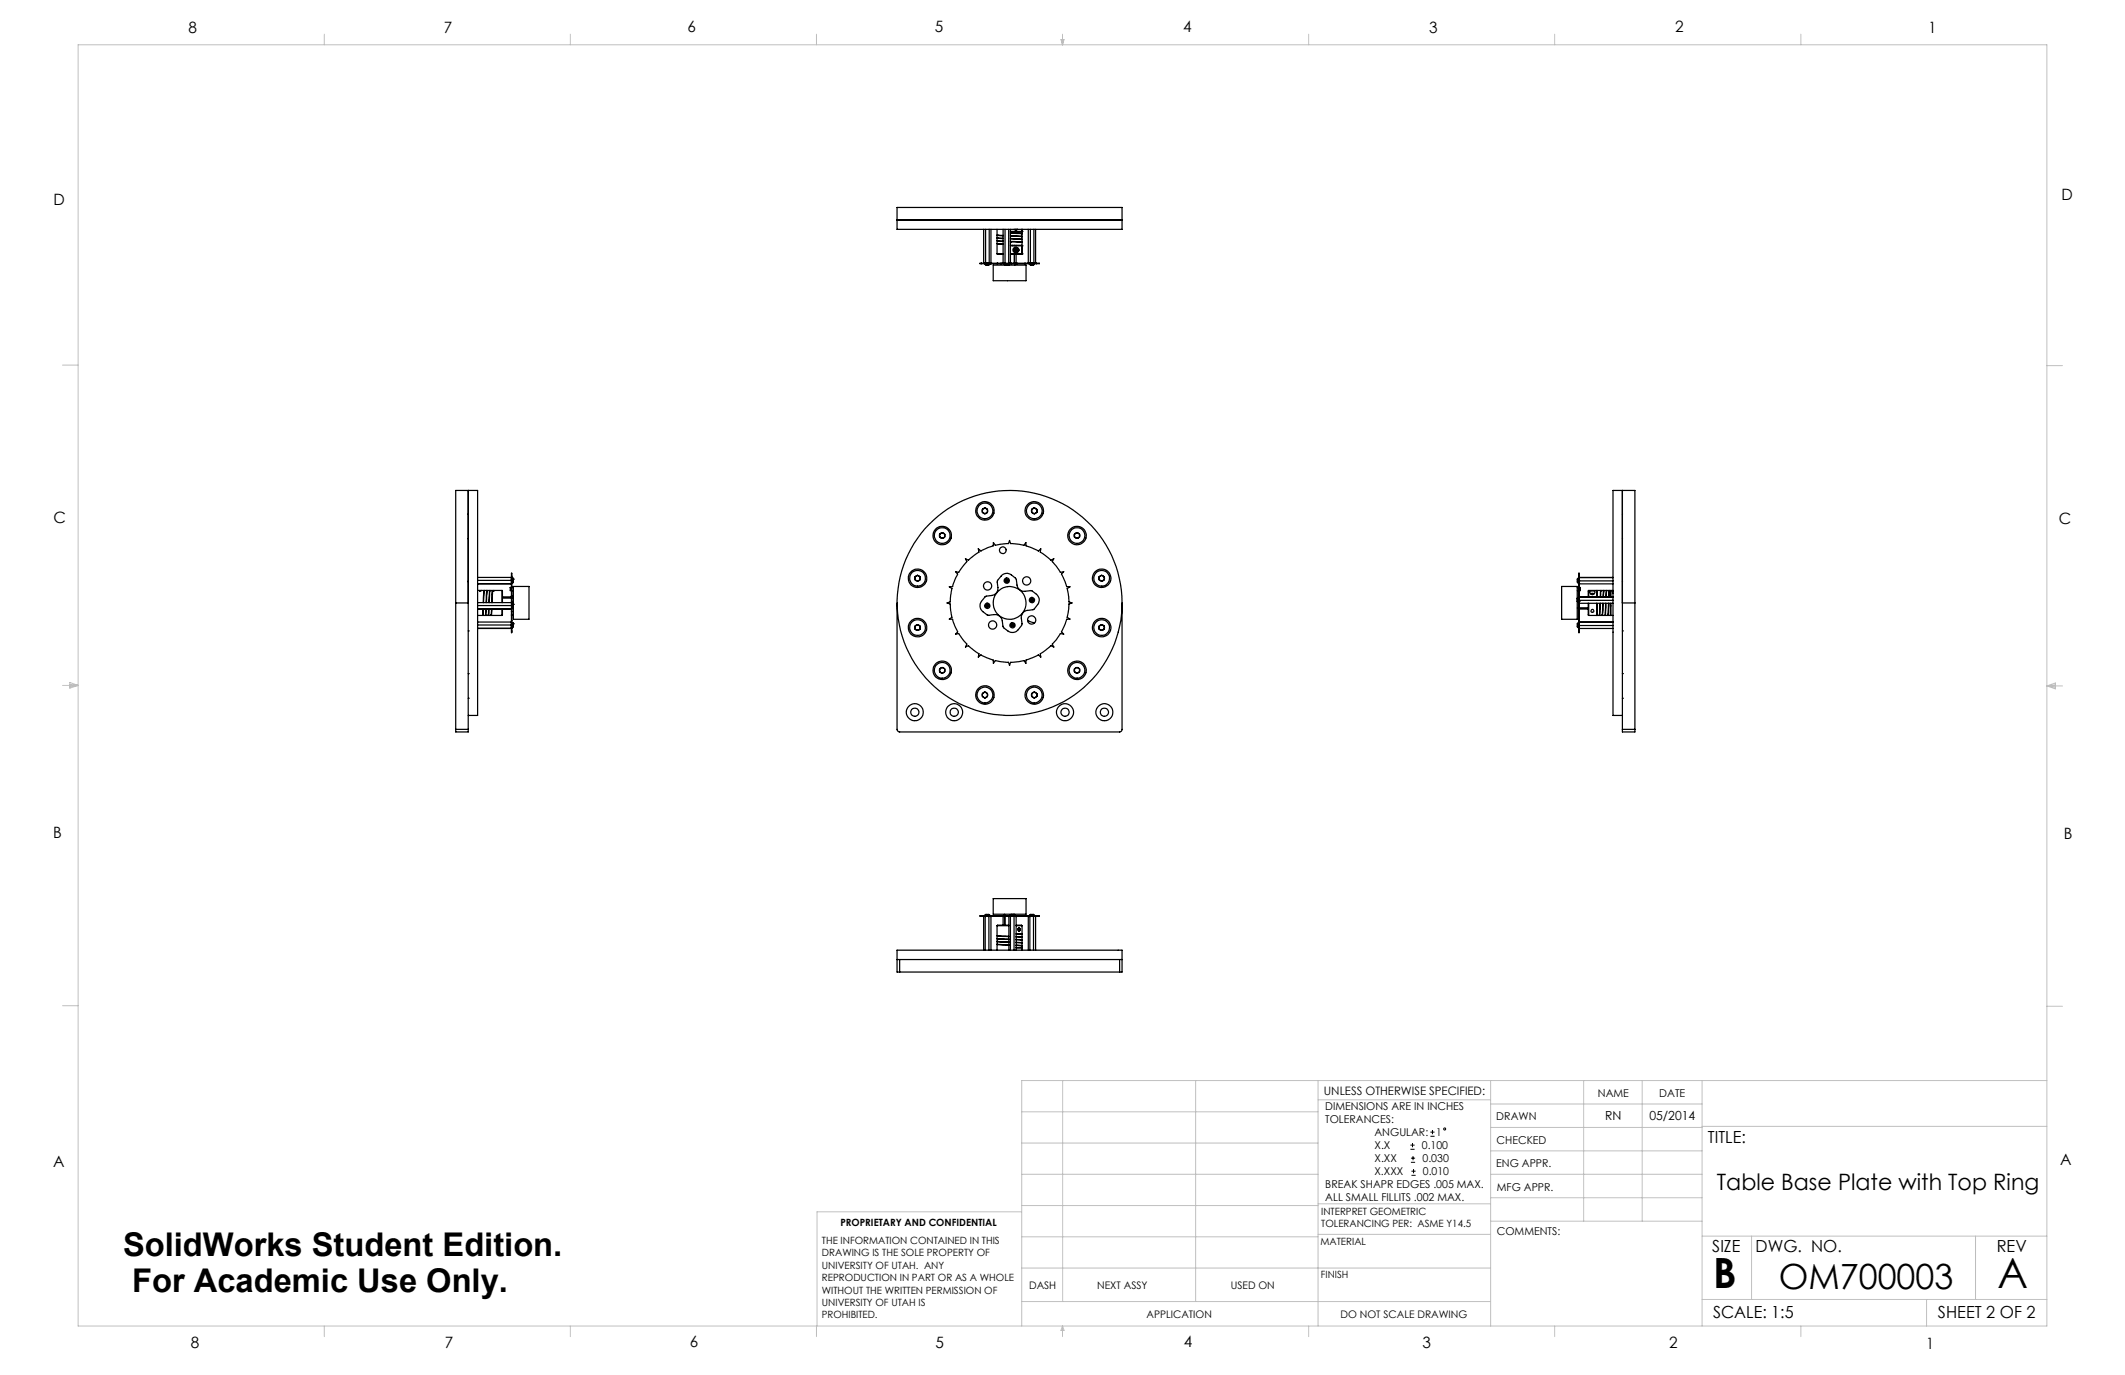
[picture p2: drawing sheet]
<svg xmlns="http://www.w3.org/2000/svg" width="432mm" height="279mm" viewBox="0 0 432 279" stroke-linecap="round" stroke-linejoin="round" font-family="sans-serif">
<g fill="none" stroke="#000" stroke-width=".2">
<path d="M286.6 233.5h.8M286.6 232.7h.8M286.7 236.2h.8M286.7 235.3h.8M286.8 238.8h.9M286.8 238h.9M287 232.3v.8M287.1 234.9v.9M287.2 237.6v.8M290.7 230.9h.8M290.7 230h.8M291.1 229.6v.9"/>
<circle cx="293.5" cy="229.4" r=".21"/>
</g>
<g fill="none" stroke="#c0c0c0" stroke-width=".2">
<path d="M15.9 9.1h400v260.4h-400zM65.9 6.9v2.2M115.9 6.9v2.2M165.9 6.9v2.2M215.6 8h.6l-.3 1.1zM215.7 8l.2 1.1M215.9 6.9v2.2M216 8l-.1 1.1M265.9 6.9v2.2M315.9 6.9v2.2M365.9 6.9v2.2M12.7 74.2h3.2"/>
<path d="M415.9 74.3h3.2M12.7 139.3h3.2M14.2 139.1l1.7 .2M14.2 138.7l1.7 .6-1.7 .5zM15.9 139.3l-1.7 .3M415.9 139.4h3.2M415.9 139.4l1.8-.6v1.2zM415.9 139.4l1.8 .3M417.7 139.2l-1.8 .2M12.7 204.4h3.2M215.9 219.6v44.9M243 219.6v44.9"/>
<path d="M267.8 219.6v49.9M302.9 219.6v49.9M321.8 219.6v28.5M333.7 219.6v28.5M345.9 219.6v49.9M415.9 204.5h3.2M415.9 219.6h-208.3v49.9M207.6 238.6h60.2M207.6 232.3h60.2M207.6 225.9h60.2M267.8 223.5h35.1M302.9 233.9h43"/>
<path d="M302.9 229.1h43M302.9 224.3h43M302.9 238.6h43M345.9 228.9h70M207.6 257.7h95.3M207.6 251.3h60.2M207.6 245h60.2M207.6 246.2h-41.6v23.3M267.8 250.8h35.1M267.8 244.6h35.1M302.9 248.1h43M302.9 243.4h43"/>
<path d="M345.9 251.2h70M355.9 251.2v12.9M401.4 251.2v12.9M65.9 269.5v2.1M115.9 269.5v2.1M165.9 269.5v2.1M207.6 264.5h95.3M215.9 269.5v2.1M215.9 269.5l.3 .8h-.6zM265.9 269.5v2.1M315.9 269.5v2.1M345.9 264.1h70"/>
<path d="M365.9 269.5v2.1M391.5 264.1v5.4"/>
</g>
<g fill="none" stroke="#000" stroke-width=".25">
<path d="M182.3 42.2h45.7v4.4h-45.7zM182.3 44.7h45.7zM199.4 53.5h-.3l.3 .1M199.4 53.6h.7M199.4 53.5h.7M199.4 53.5v.1M199.9 53.4h.4M199.9 53.4h.1M199.9 46.6v6.8M199.9 53.4l.1 .1M200.1 53.7a.81 .81 0 0 0 1.1 0M200.1 53.7h1.1"/>
<path d="M200.1 53.6v.1M200.1 53.6h.3M200.1 53.5h.3M200.1 53.5v.1M200.3 53.4h.7M200.3 46.6v6.8M200.4 53.6h1.1M200.4 53.5h1.1M200.4 53.5v.1M201 46.6v6.8M201.2 53.6v.1M201.3 53.4v.1"/>
<path d="M201.4 46.6v6.8h-.4M201.5 53.6h1.1M201.5 53.5h1.1M201.5 53.5v.1M201.8 53.9h6.7v3.1h-6.7zM202.6 51.6h1.2M202.6 51.6l1.2 .1M202.6 46.6v1.7M202.6 48.4v.5M202.6 49v.5M202.6 49.6v2M202.6 48.9l1.2 .1"/>
<path d="M202.6 49.5l1.2 .1M202.6 48.3l1.2 .1M202.6 47.8h1.2M202.6 53.6h.1M202.6 53.5h.1M202.6 53.5v.1M202.7 53.6h.7M202.7 53.5h.7M202.7 53.5v.1M202.8 48.4h-.2l1.2 .1M202.8 47.8h-.2l1.2 .1M202.8 48.9l-.2 .1 1.2 .1"/>
<path d="M202.8 49.5l-.2 .1h1.2M203.4 53.6h2.1M203.4 53.5h2.1M203.4 53.5v.1M203.8 46.6v6.8M203.8 53.4h.1M203.9 53.4v.1M204 53.7h1.1a.8 .8 0 0 1-1.1 0zM204 53.6v.1M204.1 53.8v.1M204.2 46.6v6.8M204.5 53.9h.1"/>
<path d="M205 46.6v6.8M205.1 53.6v.3M205.3 48.5l2.4 .1h-.2M205.3 49.1l2.4 .1h-.2M205.3 47.9l2.4 .1-.2 .1M205.3 47.3l2.4 .2h-.2M205.3 48l2.3 .1 .1 .5M205.3 47.4l2.4 .1v.5M205.3 48.5l2.4 .2v1.1h-2.4M205.3 47h2.3M205.3 47.1h2.4v.3M205.3 50h2.3"/>
<path d="M205.3 51.6h2.3M205.3 51.7h2.2M205.3 46.6v6.8l-.1 .1M205.4 47v.1M205.5 53.5v.1M205.5 53.6h.8M205.5 53.5h.8M205.6 49.1h-.3l2.4 .1M205.8 49.8v.2M206.1 46.6l.3 .1 .4-.1h-.6M206.1 47v.1M206.1 49.8v.2"/>
<path d="M206.1 51.7v1.8M206.1 53.4h.4M206.2 53.7h.1M206.2 53.6v.3M206.2 50.7v.2M206.2 50.9l.3 .2M206.2 50.9h.1M206.2 50.7h.1M206.3 53.7l-.1 .1M206.3 50.7v.2M206.3 53.6v.1M206.3 50.9l.2 .2"/>
<path d="M206.3 46.6h.3M206.3 53.6h.2M206.3 53.5h.4M206.3 53.5v.1M206.4 51.3h.1M206.4 46.7h.1M206.4 53.4v.1M206.5 50.5l.2 .2M206.5 50.5l-.3 .2M206.5 50.3h-.1M206.5 47v.1M206.5 49.8v.2"/>
<path d="M206.5 51.7v1.9M206.5 50.5l-.2 .2M206.5 53.6h.2M206.7 53.6h1.6M206.7 53.5h1.6M206.7 53.5v.1M206.7 50.9l-.2 .2M206.7 50.7v.2M207.5 51.7h.1M207.6 51.7h.1M207.6 46.6v.4M207.6 50v1.6"/>
<path d="M207.7 47h.1M207.7 51.6h.1M207.7 50h.1M207.7 51.6l-.2 .1M208.3 53.5h1.4M208.3 53.6h1.1M208.3 53.5v.1M209 53.4l.7 .1M209 53.4l.1 .1M209 46.6v6.8M209.2 53.7a.77 .77 0 0 0 1 0M209.2 53.7h1"/>
<path d="M209.2 53.6v.1M209.4 46.6v7M209.4 53.6h.3M209.7 53.6h.9M209.7 53.5h.9M209.7 53.5v.1M210.1 53.4l-.4 .1M210.1 46.6v6.8M210.1 53.4h.3M210.2 53.6v.1M210.4 53.4l-.1 .1M210.4 46.6v6.8"/>
<path d="M210.6 53.5h.6v.1h-.6M210.6 53.5v.1M95.1 99.7v22.8zM329.7 99.7v22.8zM95.1 104.5h.1M95.1 109.5h.1M95.1 118.1v.1M97 120h.5v.1l1.4-.1M97 117.3h6.9M97 117.9h7M97.8 120h.1M98.4 120l-.2 2.4"/>
<path d="M98.9 120l.1 .2M98.9 120h.1M99.5 120h-.5l-.2 2.4M102 120h-1.6v.1l-.8-.1-.2 2.4M102 120v2.4M102 120l.1 2.4M103.7 119.4h.1M103.7 119.4v.6h.2M103.7 119.4h.6M103.9 117.3v1M103.9 117.3h.1M103.9 118.3v.3h-6.9"/>
<path d="M103.9 118.3v2.7M103.9 117.1v1.2M103.9 117.1v-.6l.1 .6M103.9 118.3h.1M103.9 117.1h.1M104 118.3v2.7M104 117.9v.4M104 117.4h.1M104 118.5h.1M104 117.1v.8M104.1 117.4l.2 .3M104.1 117.4h.1"/>
<path d="M104.1 117.4v1.1M104.3 117.7v.6l-.2 .2M104.3 119.2h3.2v6.6h-3.2zM104.3 117.7h.1M185.9 117.8l.5 .3M185.9 117.2v.6M186.4 116.9l.5 .3M186.4 116.9l-.5 .3M186.9 117.8l-.5 .3M186.9 117.2v.6M191 109.1l.5 .3M191 108.5v.6"/>
<path d="M191.5 108.2l.4 .3M191.5 108.2l-.5 .3M191.9 109.1l-.4 .3M191.9 108.5v.6M196.2 113.5l.6 .3 2.1-1.6-.1-.7 .5 .5 2.5-1.1 .1-.7 .3 .6 2.7-.3 .2-.7 .3 .7 2.7 .3 .4-.6v.7l2.5 1.1 .5-.5-.1 .7 2.1 1.6 .6-.3-.3 .6 1.7 2.2 .6-.1-.4 .5 1 2.5h.7l-.5 .4 .3 2.7 .6 .2-.6 .2-.3 2.7 .5 .4h-.7l-1 2.6 .4 .5-.6-.2-1 1.4-.7 .8 .3 .6-.6-.3-2.1 1.7 .1 .6-.5-.4-2.5 1v.7l-.4-.6-2.7 .4-.3 .6-.2-.6-2.7-.4-.3 .6-.1-.7-2.5-1-.5 .4 .1-.6-2.1-1.7-.6 .3 .3-.6-1.7-2.2-.6 .2 .4-.5-1-2.6h-.7l.5-.4-.3-2.7-.7-.2 .7-.2 .3-2.7-.5-.4h.7l1-2.5-.4-.5 .6 .1 1.7-2.2zM199.6 104.1l.5 .3M199.6 103.5v.6M200.1 103.2l-.5 .3M200.1 103.2l.5 .3M200.6 104.1l-.5 .3M200.6 103.5l.1 .3-.1 .3M200.6 103.5v.6"/>
<path d="M203.6 116.9l1.1-.4a2.93 2.93 0 0 1 1.6 1l.2 .3a2.72 2.72 0 0 0 .5 1.9l.5 .3a2.75 2.75 0 0 0 1.9 0l.3 .1a2.45 2.45 0 0 1 1.5 1.6v.3a2.53 2.53 0 0 1-1 1.7l-.3 .2a2.55 2.55 0 0 0-1.9 .5l-.3 .4a2.33 2.33 0 0 0 0 2l-.1 .3a2.51 2.51 0 0 1-1.7 1.4h-.3a2.63 2.63 0 0 1-1.7-.9l-.1-.4a2.33 2.33 0 0 0-.7-2l-.3-.2a2.85 2.85 0 0 0-1.9 0h-.3a2.45 2.45 0 0 1-1.5-1.7v-.3a2.53 2.53 0 0 1 1-1.7l.3-.2a2.66 2.66 0 0 0 2.1-.6l.1-.3a2.85 2.85 0 0 0 0-1.9l.1-.4zM204.4 117.9v.2M204.4 118.1l.2 .1M204.5 117.8l.2 .1M204.5 117.8l-.1 .1M204.7 117.9l.1 .1M204.8 118l-.2 .2M209.7 104.1l.4 .3M209.7 103.5v.6M210.1 103.2l.6 .3M210.1 103.2l-.4 .3M210.7 104.1l-.6 .3"/>
<path d="M210.7 103.5v.6M218.3 109.1l.6 .3M218.3 108.5v.6M218.9 108.2l-.6 .3M218.9 108.2l.5 .3M219.4 109.1l-.5 .3M219.4 108.5v.6M223.3 117.8l.6 .3M223.3 117.2v.6M223.9 116.9l-.6 .3M223.9 116.9l.5 .3M224.4 117.8l-.5 .3"/>
<path d="M224.4 117.2v.6M317.3 119.2h3.2v6.6h-3.2zM320.5 119.4h.3M320.7 117.4l-.2 .3v.6l.2 .2M320.7 117.4v1.1M320.7 117.4h.1M320.7 118.5h.1M320.8 120v.1M320.8 118.9v1.1M320.8 117.5v.3M320.8 116.8v-.3l.1 .3M320.8 120h.1"/>
<path d="M320.8 116.8v.7M320.8 117.8v1.1M320.8 118.9h.1M320.8 117.8h.1M320.8 117.5h.1M320.8 116.8h.1M320.9 117.3l.1 .1M320.9 118.6h.1M320.9 119.4h.2v.6h-.2M320.9 120v.1M320.9 118.9v1.1M320.9 117.5v.3"/>
<path d="M320.9 116.8v.7M320.9 117.8v1.1M321 118v.6M321 117.4v.6M321 117.3h6.8M321 118h6.8M321 118.6h6.8M322.8 120h1.6v1.3M322.8 120v1.3M322.8 120l-.1 1.3M325.3 120h-.8v1.3M326.4 120h-.5l-.1 1.3"/>
<path d="M327.8 120h-.5v1.3M329.7 104.5h.1M329.7 109.5h.1M329.7 118.1v.1M92.6 122.5v-22.8h4.4v45.7h-1.9M92.6 122.5h2.5M92.6 122.5v25.7M95.1 128.2h.1M95.1 136.9h.1M95.1 122.5v25.7M97 122.4h6.9M97 125.1h1"/>
<path d="M97 127.7h6.9M97 126.4h6.9M97 123.7h6.9M97 127h6.9M97 123h6.9M98.1 125.1h.5M98.1 123.8l-.1 1.2M98.2 123.8l-.1 1.3v-.2M98.7 124.9v.2v-1.3l-.1 1.2M98.7 125.1h.5M98.9 120l-.1 2.4M98.9 120v.9"/>
<path d="M99.3 125.1h2.7M99.3 123.8l-.1 1.2M99.4 123.8l-.1 1.3-.1-.2M99.5 120.2v-.2l-.2 2.4M99.9 123.8l-.1 1.2M99.9 123.8v1.3l-.1-.2M100 120.9v-.9l-.1 2.4M100.1 120l-.1 2.4M102 123.8v1.3M102.1 123.8l-.1 1.3M102.1 121.3h1.8M103.9 127v.7"/>
<path d="M103.9 126.4v.6M103.9 126.4h.1M103.9 121.3v.2h-1.8M103.9 121.3h.1M103.9 123.7l-6.9 .1M103.9 122.2v2.1M103.9 121.1v.2M103.9 125h.1M103.9 125v1.2M103.9 127.2v.4M103.9 128.2v.4l.1-.4M103.9 124.3h.1"/>
<path d="M103.9 122.2h.1M103.9 121v.1M103.9 121.3v.9M103.9 124.3v.7M103.9 126.2v1M103.9 127.6v.6M103.9 121.1h.1M103.9 121h.1M103.9 126.2h.1M103.9 127.2h.1M103.9 127.6h.1M103.9 128.2h.1"/>
<path d="M104 123.3v.1M104 122.2v2.1M104 121.1v.2M104 125h.1M104 125v1.2M104 127.2v.4M104 120h.3M104 121.5h.3M104 123.6h.1M104 126.5h.1M104 127.6h.1M104 121.4h.1"/>
<path d="M104 122.6h.1M104 121v.1M104 121.3v.9M104 122.8h.1M104 124.3v.7M104 126.2v1M104 127.6v.6M104.1 122.6l.2 .2M104.1 126.5l.2 .3M104.1 121.4l.1 .1M104.1 122.6h.1M104.1 122.6v1"/>
<path d="M104.1 126.5h.1M104.1 126.5v1.1M104.1 121.4h.1M104.1 121.4v.1M104.2 123.5h.1M104.3 122.8v.6l-.2 .2M104.3 126.8v.6l-.2 .2M104.3 122.8h.1M104.3 126.8h.1M182.3 122.5v25.7l.3 .5h44.9a.49 .49 0 0 0 .5-.5v-25.7M185.9 127.8l.5 .3M185.9 127.2v.6"/>
<path d="M186.4 127l.5 .2M186.4 127l-.5 .2M186.9 127.8l-.5 .3M186.9 127.2v.6M191 136.5l.5 .3M191 135.9v.6M191.5 135.6l-.5 .3M191.5 135.6l.4 .3M191.9 136.5l-.4 .3M191.9 135.9v.6M200.4 123l.1 .2M200.5 123.2l.1 .1"/>
<path d="M200.6 122.9l.2 .1M200.6 122.9l-.2 .1M200.8 123v.2M200.8 123.2l-.2 .1M205.6 127v.2M205.6 127.2h.1M205.7 126.9l-.1 .1M205.7 126.9h.2M205.9 126.9v.2M205.9 127.1l-.2 .1M208.8 126l1.5 .5M209.5 121.8l.1 .3"/>
<path d="M209.6 122.1h.1M209.7 121.7l-.2 .1M209.7 121.7l.1 .1M209.8 121.8l.1 .2M209.9 122l-.2 .1M218.3 136.5l.6 .3M218.3 135.9v.6M218.9 135.6l-.6 .3M218.9 135.6l.5 .3M219.4 136.5l-.5 .3M219.4 135.9v.6M223.3 127.8l.6 .3"/>
<path d="M223.3 127.2v.6M223.9 127l.5 .2M223.9 127l-.6 .2M224.4 127.8l-.5 .3M224.4 127.2v.6M320.5 123.5h.3M320.5 121.5h.1M320.5 120h.3M320.6 123.5l.1 .1M320.7 126.5l-.2 .3v.6l.2 .2M320.7 121.4l-.2 .2v.6l.2 .3M320.7 123.5v.1"/>
<path d="M320.7 126.5v1.1M320.7 121.4v1.1M320.7 123.6h.1M320.7 126.5h.1M320.7 127.6h.1M320.7 121.4h.1M320.7 122.5h.1M320.8 122.1l.1 .1M320.8 120.8v2M320.8 123.7v.2M320.8 124v1.7M320.8 126.8v.3"/>
<path d="M320.8 128v.6l.1-.6M320.8 120.1v.7M320.8 121.6v.1M320.8 122.8v.9M320.8 123.9v.1M320.8 125.7v1.1M320.8 127.1v.9M320.8 120.1h.1M320.8 127.1h.1M320.8 120.8h.1M320.8 122.8h.1M320.8 123.7h.1"/>
<path d="M320.8 123.9h.1M320.8 124h.1M320.8 125.7h.1M320.8 126.8h.1M320.8 128h.1M320.9 122.2h.1M320.9 126.4h.1M320.9 126.4h6.9M320.9 123.7l.1 .1M320.9 122.6h6.9M320.9 121.3h6.9M320.9 120.8v2"/>
<path d="M320.9 123.7v.2M320.9 124v1.7M320.9 126.8v.3M320.9 126.8l.1 .3M320.9 127.7h6.9M320.9 120.1v.7M320.9 122.8v.9M320.9 123.9v.1M320.9 125.7v1.1M320.9 127.1v.9M321 127.1v.6M321 126.4l-.1 .4"/>
<path d="M321 126.4h6.8M321 127.1h6.8M321 123.8h1.7M321 122h6.8M322.7 122.6l.1 2.5M322.7 123.5h-1.8l.1 .3M322.8 122.6v2.5M322.8 125.1h2.2M323.1 120.2a.84 .84 0 0 1 1 .1 .52 .52 0 0 1-.6 .5 .52 .52 0 0 1-.4-.6zM323.2 120.6h.8M323.2 120.7h.7M324.4 122.6v2.5"/>
<path d="M324.4 123.2h.1M324.4 120.1h.1M324.5 122.6v2.5M325 125.1h.5M325.1 122.6l-.1 2.4M325.2 122.6l-.2 2.5v-.2M325.2 121.3l.1-1.3h.5v1.3M325.3 120.2v-.2l-.1 1.3M325.6 125.1h1.1M325.7 122.6l-.2 2.4M325.8 122.6l-.2 2.5v-.2M325.9 120v.3"/>
<path d="M326.3 122.6l-.2 2.4M326.3 122.6l-.1 2.4M326.4 121.3l.1-1.3h.5l-.1 1.3M326.5 120.2l-.1-.2-.1 1.3M326.8 125.1h1M326.8 122.6l-.1 2.4M326.9 122.6l-.1 2.4M327 121.3l.1-1.3h.1v1.3M327 120h.1M327 120v.3M327.2 122.6v2.5M327.2 123.1h.1"/>
<path d="M327.2 120.1h.1M327.3 122.6v2.5M327.8 120.2l-.1 .1 .1 .2M329.7 136.9h.1M329.7 128.2h.1M329.7 122.5h2.5M329.7 122.5v25.7M332.2 122.5v-22.8h-4.4v45.7h1.9M332.2 122.5v25.7M92.6 148.2v.5h2.5v-.5M92.6 148.2h2.5M95.1 141.9h.1"/>
<path d="M199.6 141.5l.5 .3M199.6 140.9v.6M200.1 140.7l.5 .2M200.1 140.7l-.5 .2M200.6 141.5l-.5 .3M200.6 140.9v.6M200.6 140.9l.1 .3-.1 .3M209.7 141.5l.4 .3M209.7 140.9v.6M210.1 140.7l.6 .2M210.1 140.7l-.4 .2M210.7 141.5l-.6 .3"/>
<path d="M210.7 140.9v.6M329.7 141.9h.1M329.7 148.2v.5h2.5v-.5M329.7 148.2h2.5M182.3 195h.5M182.8 197.5h-.5v-4.4h45.7v4.4h-.5M182.8 197.5h44.7M182.8 195v2.5M182.8 195h44.7M199.7 186.1h-.6l.6 .1M199.7 186.1h.9M199.7 186.2h.9"/>
<path d="M199.7 186.1v.1M199.9 186.2h.3M199.9 186.2v6.9M200 186.2h-.1M200.1 186l.2-.2a.67 .67 0 0 1 .9 .2M200.1 186h1.1M200.1 186v.1M200.2 186.2v6.9M200.6 186.2h-.4M200.6 186.2h.3M200.6 186.1h.3M200.6 186.1v.1"/>
<path d="M200.9 186.1h1.1M200.9 186.2h1.1M200.9 186.1v.1M200.9 186.2h.5M200.9 186.2v6.9M201.2 186v.1M201.3 186.2h.1M201.4 186.2v6.9M201.8 182.6h6.7v3.2h-6.7zM202 186.1h1.7M202 186.2h1.7M202 186.1v.1"/>
<path d="M202.6 188.1h2.4M202.6 188.1v2M202.6 190.2v1.1M202.6 191.3v.5M202.6 191.9v1.2M202.6 191.3l2.4 .1M202.6 191.8l2.4 .2M202.6 190.7l2.4 .2M202.6 190.1l2.4 .2M202.8 190.7l-.2 .1 2.4 .1M202.8 190.1l-.2 .1 2.4 .1M202.8 191.3h-.2l2.4 .2-.4-.1"/>
<path d="M202.8 191.9h-.2l2.4 .2-.4-.1M203.7 186.1h.1M203.7 186.2h.1M203.7 186.1v.1M203.8 186.1h.1M203.8 186.2h.1M203.8 186.1v.1M203.9 186.2h.1M203.9 186.1v.1M203.9 186.1h.9M203.9 186.2h.9M204 186h.1"/>
<path d="M204 186v.1M204.1 185.9l-.1 .1M204.1 185.8v.3M204.2 186.2h-.4v1.8M204.2 186.2v1.8M204.8 186.1h2.1M204.8 186.2h2.1M204.8 186.1v.1M205 188l-2.4 .1M205.1 186.2h-.1v6.9M205.2 186l.2-.2a.67 .67 0 0 1 .9 .2M205.2 186h1.1"/>
<path d="M205.2 186v.1M205.3 186.2v6.9M206.1 186.2v6.9M206.2 185.8v.1M206.3 186v.1M206.4 186.2h.1v6.9M206.5 191h1.2v.6M206.5 190.4l1.2 .1v.5M206.5 191.5l1.2 .1v.9h-1.2M206.5 192.1l1.2 .1M206.5 191.5l1.2 .1h-.2M206.5 192.1h1.2l-.2 .1"/>
<path d="M206.5 190.9l1.2 .1h-.2M206.5 190.3l1.2 .1h-.2M206.5 192.6h1.2v.5M206.5 189.8h1.2v.6M206.5 188.1h1.2M206.5 188l1.2 .1M206.9 189.1a.23 .23 0 0 0 .3-.2 .23 .23 0 0 0-.3-.2 .26 .26 0 0 1 .4 .2 .26 .26 0 0 1-.3 .3M206.9 186.1v.1M206.9 186.1h.7M206.9 186.2h.7M207 188.6a.31 .31 0 0 1 .3 .2 .31 .31 0 0 1-.3 .4M207.6 186.1h.1"/>
<path d="M207.6 186.2h.1M207.6 186.1v.1M207.7 188.1v1.6h-1.2M207.7 186.1h1.1M207.7 186.2h1.1M207.7 186.1v.1M208.8 186.1h1.1M208.8 186.2h1.1M208.8 186.1v.1M209.1 186.2h-.1M209.2 186a.76 .76 0 0 1 1 0M209.2 186h1"/>
<path d="M209.2 186v.1M209.3 186.2h.7M209.3 186.2h-.3v6.9M209.3 186.2v6.9M209.9 186.1h.3M209.9 186.2h.3M209.9 186.1v.1M210 186.2h.4M210 186.2v6.9M210.2 186.1h.7M210.2 186.2h.7M210.2 186.1v.1"/>
<path d="M210.2 186v.1M210.3 186.2h.1M210.4 186.2h.1M210.4 186.2v6.9M210.9 186.1h.3l-.3 .1M210.9 186.1v.1M227.5 195h.5M227.5 195v2.5"/>
<circle cx="206.5" cy="50.8" r=".59"/>
<circle cx="206.5" cy="50.8" r=".44"/>
<circle cx="206.5" cy="50.8" r=".5"/>
<circle cx="186.4" cy="117.5" r="1.6"/>
<circle cx="186.4" cy="117.5" r="1.9"/>
<circle cx="191.5" cy="108.8" r="1.6"/>
<circle cx="191.5" cy="108.8" r="1.89"/>
<circle cx="200.1" cy="103.8" r="1.6"/>
<circle cx="200.2" cy="103.8" r="1.88"/>
<circle cx="200.7" cy="119.1" r=".84"/>
<circle cx="203.8" cy="111.8" r=".67"/>
<circle cx="204.6" cy="118" r=".17"/>
<circle cx="204.6" cy="118" r=".54"/>
<circle cx="204.6" cy="118" r=".3"/>
<circle cx="204.6" cy="118" r=".07"/>
<circle cx="208.6" cy="118" r=".84"/>
<circle cx="210.2" cy="103.8" r="1.59"/>
<circle cx="210.2" cy="103.8" r="1.88"/>
<circle cx="218.8" cy="108.8" r="1.59"/>
<circle cx="218.9" cy="108.8" r="1.88"/>
<circle cx="223.9" cy="117.5" r="1.89"/>
<circle cx="223.9" cy="117.5" r="1.59"/>
<circle cx="186.4" cy="127.5" r="1.6"/>
<circle cx="186.4" cy="127.5" r="1.9"/>
<circle cx="191.5" cy="136.2" r="1.6"/>
<circle cx="191.5" cy="136.2" r="1.89"/>
<circle cx="200.6" cy="123.1" r=".54"/>
<circle cx="200.6" cy="123.1" r=".17"/>
<circle cx="200.6" cy="123.1" r=".3"/>
<circle cx="200.6" cy="123.1" r=".07"/>
<circle cx="201.7" cy="127" r=".84"/>
<circle cx="205.1" cy="122.5" r="22.9"/>
<circle cx="205.2" cy="122.5" r="3.3"/>
<circle cx="205.7" cy="127" r=".54"/>
<circle cx="205.7" cy="127" r=".17"/>
<circle cx="205.7" cy="127" r=".07"/>
<circle cx="205.7" cy="127" r=".3"/>
<circle cx="209.6" cy="126" r=".84"/>
<circle cx="209.7" cy="121.9" r=".17"/>
<circle cx="209.7" cy="121.9" r=".54"/>
<circle cx="209.7" cy="121.9" r=".3"/>
<circle cx="209.7" cy="121.9" r=".07"/>
<circle cx="218.8" cy="136.2" r="1.59"/>
<circle cx="218.8" cy="136.2" r="1.88"/>
<circle cx="223.9" cy="127.5" r="1.89"/>
<circle cx="223.9" cy="127.5" r="1.59"/>
<circle cx="323.6" cy="124.1" r=".28"/>
<circle cx="185.9" cy="144.7" r=".84"/>
<circle cx="185.9" cy="144.7" r="1.72"/>
<circle cx="193.9" cy="144.7" r="1.72"/>
<circle cx="193.9" cy="144.7" r=".84"/>
<circle cx="200.1" cy="141.2" r="1.61"/>
<circle cx="200.2" cy="141.2" r="1.88"/>
<circle cx="210.2" cy="141.2" r="1.6"/>
<circle cx="210.2" cy="141.2" r="1.88"/>
<circle cx="216.4" cy="144.7" r=".83"/>
<circle cx="216.4" cy="144.7" r="1.72"/>
<circle cx="224.4" cy="144.7" r=".84"/>
<circle cx="224.4" cy="144.7" r="1.72"/>
<circle cx="207.1" cy="188.9" r=".27"/>
</g>
<g font-size="8.5">
<text x="348.1" y="261.8">B</text>
<text x="405.9" y="261.6">A</text>
</g>
<text font-size="7.1" x="361.4" y="261.9">OM700003</text>
<g font-size="6.6">
<text x="25" y="255.3">SolidWorks Student Edition.</text>
<text x="26.8" y="262.5">For Academic Use Only.</text>
</g>
<text font-size="4.6" x="348.9" y="241.9">Table Base Plate with Top Ring</text>
<g font-size="3.4">
<text x="347.1" y="232.3">TITLE:</text>
<text x="347.9" y="254.3">SIZE</text>
<text x="356.7" y="254.4">DWG. NO.</text>
<text x="405.7" y="254.5">REV</text>
<text x="348.1" y="267.9">SCALE: 1:5</text>
<text x="393.8" y="267.9">SHEET 2 OF 2</text>
</g>
<g font-size="3.2">
<text x="38.3" y="6.7">8</text>
<text x="90.2" y="6.7">7</text>
<text x="139.7" y="6.5">6</text>
<text x="190" y="6.5">5</text>
<text x="240.4" y="6.5">4</text>
<text x="290.4" y="6.7">3</text>
<text x="340.4" y="6.5">2</text>
<text x="391.9" y="6.7">1</text>
<text x="10.9" y="41.6">D</text>
<text x="418.9" y="40.7">D</text>
<text x="10.9" y="106.3">C</text>
<text x="418.4" y="106.4">C</text>
<text x="10.8" y="170.2">B</text>
<text x="419.4" y="170.6">B</text>
<text x="10.8" y="237.2">A</text>
<text x="418.6" y="236.8">A</text>
<text x="38.8" y="273.8">8</text>
<text x="90.4" y="273.8">7</text>
<text x="140.2" y="273.8">6</text>
<text x="190.1" y="273.9">5</text>
<text x="240.5" y="273.8">4</text>
<text x="289" y="273.9">3</text>
<text x="339.1" y="273.8">2</text>
<text x="391.4" y="274.1">1</text>
</g>
<g font-size="2.5">
<text x="326.2" y="227.6">RN</text>
<text x="335.2" y="227.7">05/2014</text>
</g>
<text font-size="2.4" x="269" y="222.4">UNLESS OTHERWISE SPECIFIED:</text>
<g font-size="2.2">
<text x="269.3" y="225.6">DIMENSIONS ARE IN INCHES</text>
<text x="304.1" y="227.7">DRAWN</text>
<text x="324.7" y="222.9">NAME</text>
<text x="337.2" y="222.9">DATE</text>
<text x="269.3" y="228.2">TOLERANCES:</text>
<text x="279.3" y="233.5">X.X</text>
<text x="279.3" y="230.9">ANGULAR:</text>
<text x="288.9" y="233.5">0.100</text>
<text x="291.8" y="230.9">1</text>
<text x="304.1" y="232.6">CHECKED</text>
<text x="279.3" y="236.2">X.XX</text>
<text x="279.3" y="238.8">X.XXX</text>
<text x="289" y="236.2">0.030</text>
<text x="289.1" y="238.8">0.010</text>
<text x="304" y="237.2">ENG APPR.</text>
<text x="269.3" y="241.5">BREAK SHAPR EDGES .005 MAX.</text>
<text x="269.3" y="244.1">ALL SMALL FILLITS .002 MAX.</text>
<text x="304.2" y="241.9">MFG APPR.</text>
<text x="304.1" y="250.9">COMMENTS:</text>
</g>
<g font-size="2.1">
<text x="209.1" y="261.9">DASH</text>
<text x="223" y="261.9">NEXT ASSY</text>
<text x="250.1" y="261.9">USED ON</text>
<text x="233" y="267.8">APPLICATION</text>
<text x="272.4" y="267.8">DO NOT SCALE DRAWING</text>
</g>
<g font-size="2">
<text x="170.8" y="249.2">PROPRIETARY AND CONFIDENTIAL</text>
<text x="268.5" y="246.8">INTERPRET GEOMETRIC</text>
<text x="268.5" y="249.4">TOLERANCING PER: ASME Y14.5</text>
<text x="167" y="252.8">THE INFORMATION CONTAINED IN THIS</text>
<text x="167" y="255.3">DRAWING IS THE SOLE PROPERTY OF</text>
<text x="167" y="257.8">UNIVERSITY OF UTAH. ANY</text>
<text x="268.3" y="252.9">MATERIAL</text>
<text x="167" y="260.3">REPRODUCTION IN PART OR AS A WHOLE</text>
<text x="167" y="262.9">WITHOUT THE WRITTEN PERMISSION OF</text>
<text x="268.4" y="259.7">FINISH</text>
<text x="167" y="265.4">UNIVERSITY OF UTAH IS</text>
<text x="167" y="267.9">PROHIBITED.</text>
</g>
</svg>
